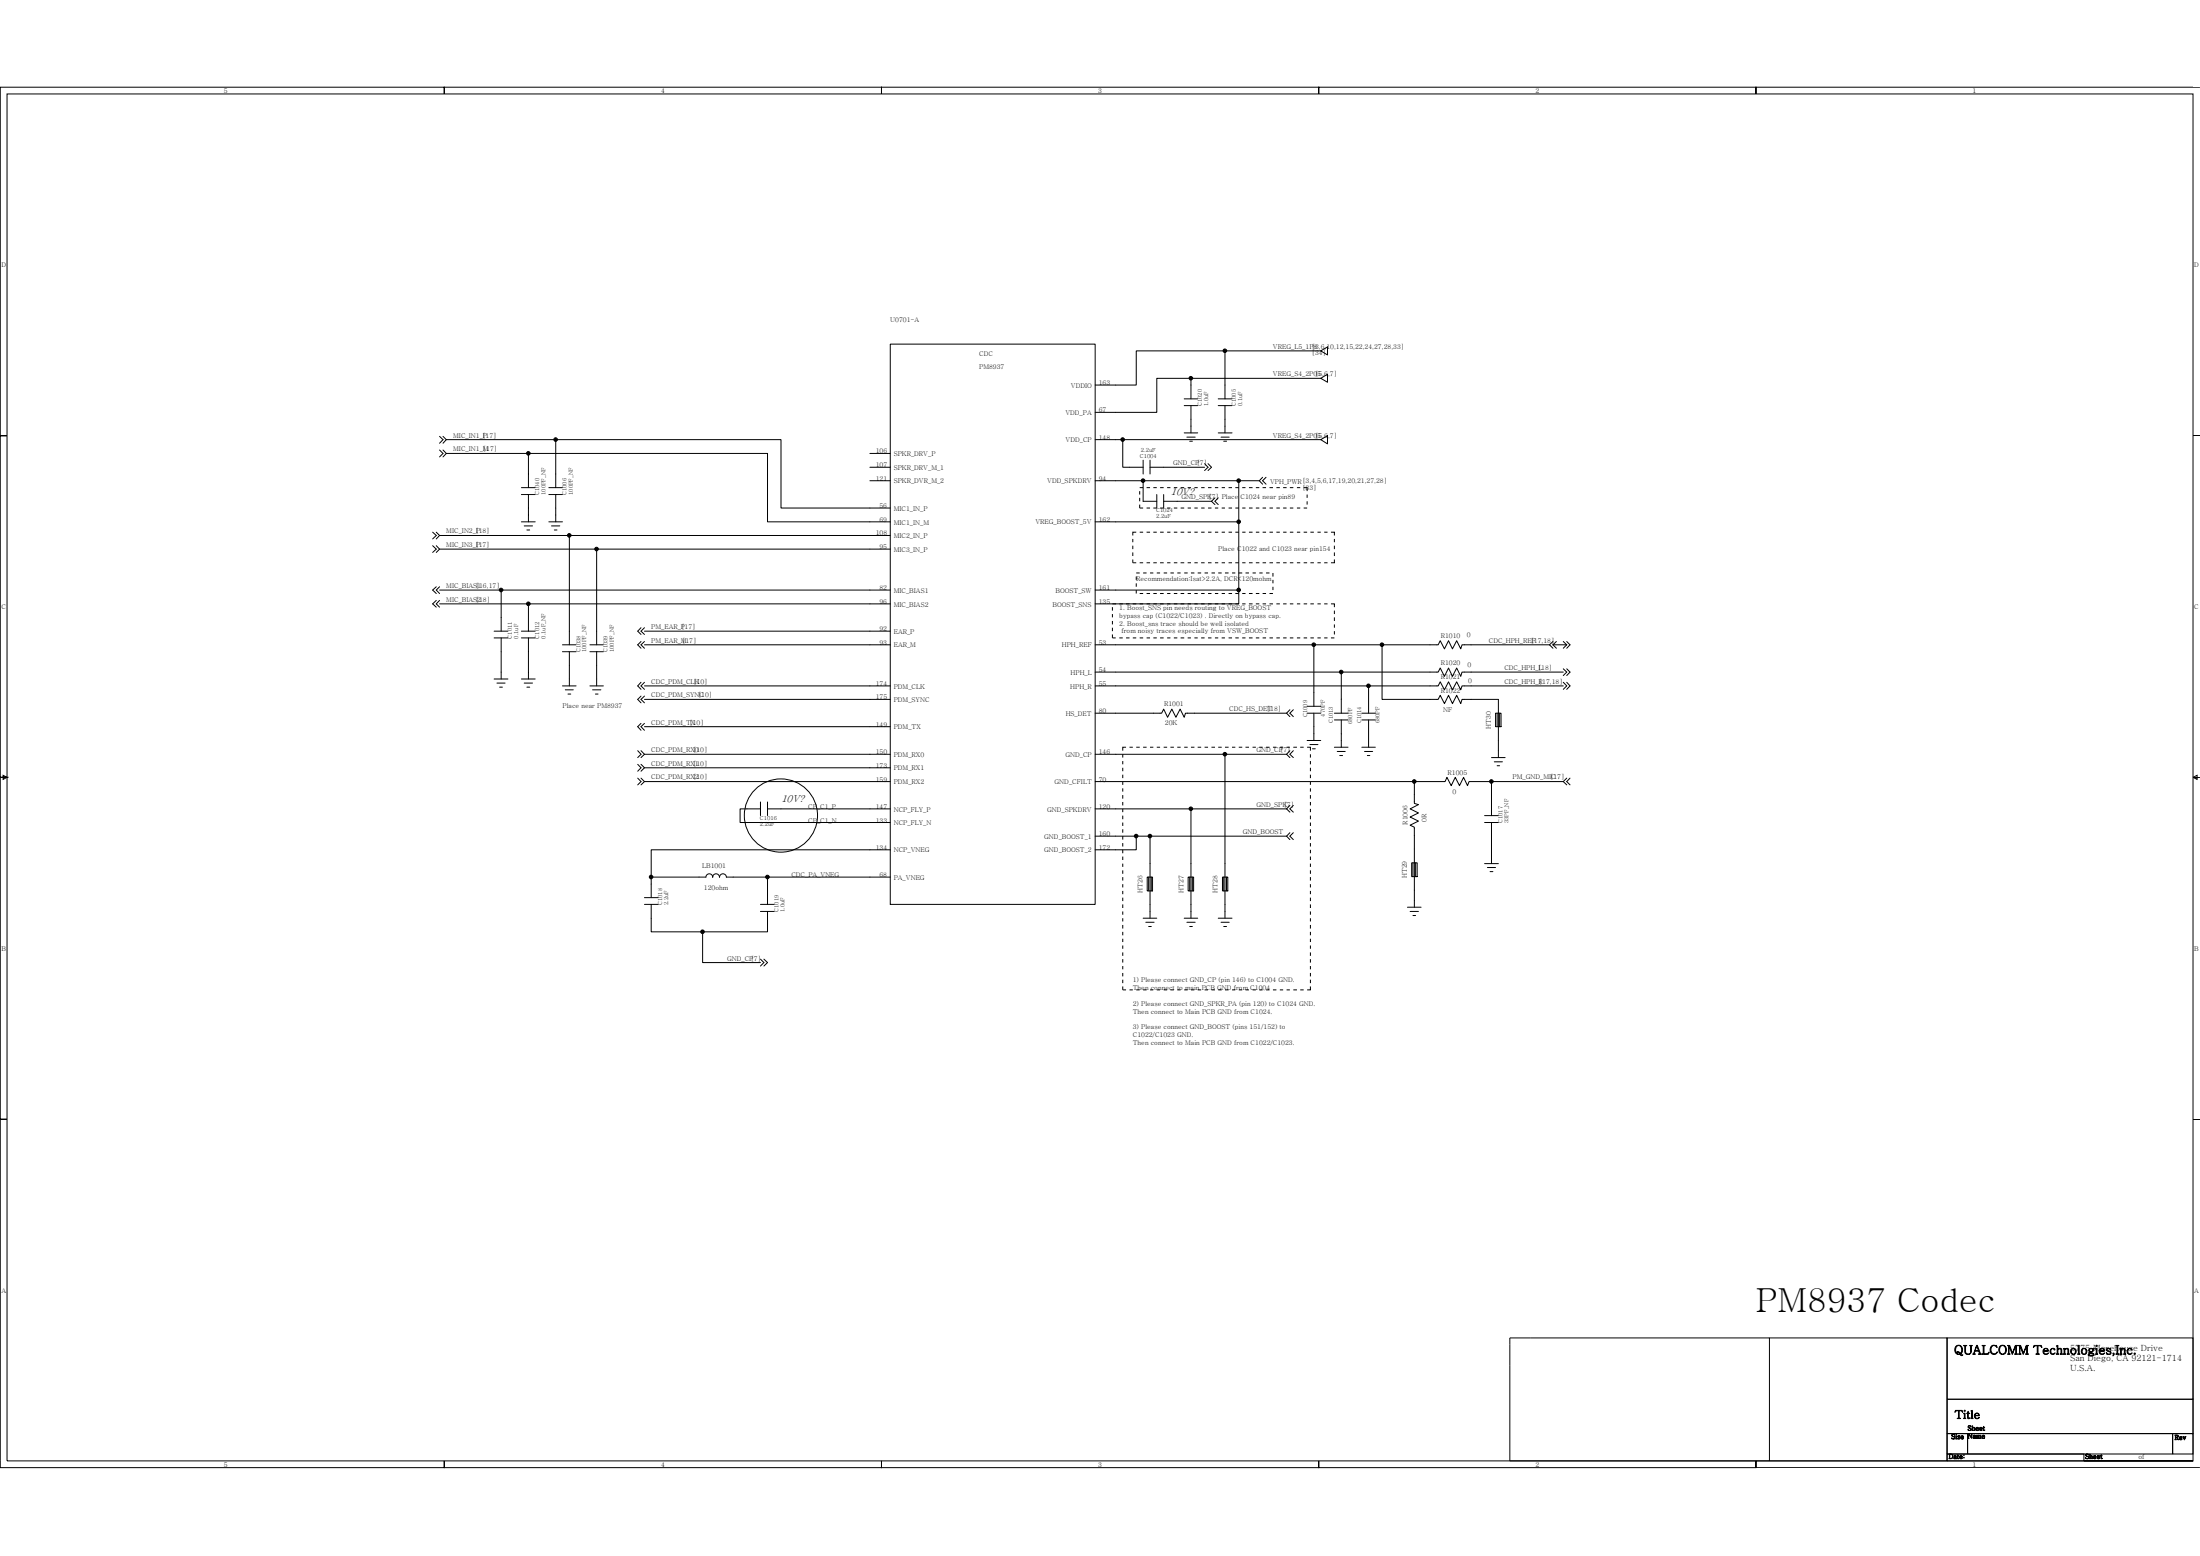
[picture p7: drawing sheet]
<svg xmlns="http://www.w3.org/2000/svg" width="297mm" height="210mm" viewBox="0 0 297 210" stroke-linecap="round" stroke-linejoin="round" font-family="sans-serif">
<g fill="none" stroke="#000" stroke-width=".14">
<path d="M.9 12.7h295.2v184.4h-295.2zM297 11.8h-59.9v.9v-.9h-59v.9v-.9h-59.1v.9v-.9h-59v.9v-.9h-60v47h.9h-.9v46.1h.9l-.5 .3v-.6l.5 .3h-.9v46.1h.9h-.9v46.1v1h60v-1v1h59v-1v1h59.1v-1v1h59v-1v1h59.9M59.3 58.9l.5 .4-.5 .5M59.8 58.9l.5 .4M60.3 59.3l-.5 .5M60.3 59.3h14.7M75 59.3h30.4v9.3h14.8M75 59.3v6.5M120.2 46.4h27.7v75.6h-27.7zM151.6 59.3v3.8h2.7M159.9 58.4h1.8M159.9 54.7h1.8"/>
<path d="M159.9 53.8h1.8M160.2 59h1.2M160.6 59.5h.4M160.8 54.7v3.7M160.8 51.1v2.7M164.5 58.4h1.8M164.5 54.7h1.8M164.5 53.8h1.8M164.9 59h1.1M165.2 59.5h.4M165.4 54.7v3.7M165.4 47.3h-12v4.7h-5.5"/>
<path d="M165.4 47.3v6.5M165.4 47.3h12.9M178.3 59.3l.9-.5v1.1zM178.3 47.3l.9-.5v1.1zM178.3 51.1l.9-.6v1.1zM178.3 51.1h-22.1v4.5h-8.3M178.3 59.3h-30.4M297 58.8h-.9h.9M58.4 73.6l.5 .5-.5 .4M58.4 71.8l.5 .5-.5 .4M58.9 73.6l.4 .5M58.9 71.8l.4 .5"/>
<path d="M58.9 79.2l-.5 .4 .5 .5M59.3 74.1l-.4 .4M59.3 60.7l.5 .5-.5 .5M59.3 72.3l-.4 .4M59.3 79.2l-.4 .4 .4 .5M59.3 79.6h8.4M59.3 72.3h60.9M59.3 74.1h21.3v12.9M59.8 60.7l.5 .5M60.3 61.2l-.5 .5M60.3 61.2h11M70.4 70.4h1.9"/>
<path d="M70.4 65.8h1.9M70.4 66.7h1.9M70.8 71h1.1M71.1 71.5h.4M71.3 66.7v3.7M71.3 61.2h32.3v9.2h16.6M71.3 61.2v4.6M74.1 70.4h1.8M74.1 65.8h1.8M74.1 66.7h1.8M74.5 71h1.1M74.8 71.5h.4"/>
<path d="M75 66.7v3.7M76.9 72.3v14.7M80.6 74.1h39.6M117.5 64.9h2.7M117.5 61.2h2.7M117.5 63.1h2.7M120.2 79.6h-52.5v5.6M147.9 70.4h19.4v9.2M147.9 79.6h19.4v1.9h-19.4M152.9 72.7v.5M152.9 73.6v.5M152.9 74.5v.5"/>
<path d="M152.9 75.5v.4h.5M153.4 71.8h-.5v.5M153.4 77.8v.5M153.4 78.7v.5M153.4 79.6v.5M153.4 77.3h.5M153.9 66.3v.4M153.9 67.2v.4M153.9 68.1v.5h.4M153.9 65.8h.4M153.9 75.9h.4M153.9 71.8h.4"/>
<path d="M154.3 62.1v1.9M154.3 77.3h.5M154.3 64.9v2.7h1.9M154.8 68.6h.5M154.8 65.8h.5M154.8 75.9h.5M154.8 71.8h.5M155.3 62.1v1.9M155.3 77.3h.4M155.7 65.8h.5M155.7 75.9h.5M155.7 71.8h.5"/>
<path d="M156.2 66.7v1.9h-.5M156.2 77.3h.4M156.6 65.8h.5M156.6 75.9h.5M156.6 71.8h.5M157.1 67.6h6.5M157.1 66.7v1.9h-.5M157.1 77.3h.5M157.6 68.6h.4M157.6 65.8h.4M157.6 75.9h.4M157.6 71.8h.4"/>
<path d="M158 77.3h.5M158.5 65.8h.5M158.5 68.6h.5M158.5 75.9h.5M158.5 71.8h.5M159 77.3h.4M159.4 65.8h.5M159.4 68.6h.5M159.4 71.8h.5M159.4 75.9h.5M159.9 77.3h.5M160.4 65.8h.4"/>
<path d="M160.4 68.6h.4M160.4 75.9h.4M160.4 71.8h.4M160.8 77.3h.5M161.3 65.8h.4M161.3 68.6h.4M161.3 75.9h.4M161.3 71.8h.4M161.7 77.3h.5M162.2 65.8h.4M162.2 68.6h.4M162.2 71.8h.4"/>
<path d="M162.2 75.9h.4M162.6 62.6l.5 .5-.5 .4M162.6 77.3h.5M162.6 63.1h-7.3M163.1 65.8h.5M163.1 68.6h.5M163.1 62.6l.5 .5-.5 .4M163.1 71.8h.5M163.1 75.9h.5M163.6 67.6l.4 .5M163.6 77.3h.4M164 67.2l-.4 .4"/>
<path d="M164 65.8h.5M164 68.6h.5M164 75.9h.5M164 71.8h.5M164.5 67.2l-.5 .4 .5 .5M164.5 77.3h.4M164.9 65.8h.5M164.9 68.6h.5M164.9 75.9h.5M164.9 71.8h.5M165.4 77.3h.5M165.9 65.8h.4"/>
<path d="M165.9 68.6h.4M165.9 75.9h.4M165.9 71.8h.4M166.3 77.3h.5M166.8 65.8h.5M166.8 68.6h.5M166.8 75.9h.5M166.8 71.8h.5M167.3 77.3h.4M167.3 64.9v5.5M167.7 68.6h.5M167.7 65.8h.5"/>
<path d="M167.7 75.9h.5M167.7 71.8h.5M168.2 77.3h.4M168.6 65.8h.5M168.6 68.6h.5M168.6 75.9h.5M168.6 71.8h.5M169.1 77.3h.5M169.6 68.6h.4M169.6 65.8h.4M169.6 75.9h.4M169.6 71.8h.4"/>
<path d="M170 64.9l.5 .4M170 77.3h.5M170 64.9h-22.1M170.5 64.4l-.5 .5M170.5 68.6h.4M170.5 65.8h.4M170.5 75.9h.4M170.5 71.8h.4M170.9 64.4l-.4 .5 .4 .4M170.9 77.3h.5M171.4 68.6h.5M171.4 65.8h.5"/>
<path d="M171.4 75.9h.5M171.4 71.8h.5M171.9 77.3v.5M171.9 78.3v.4M171.9 79.2v.4M172.3 68.6h.5M172.3 65.8h.5M172.3 75.9h.5M172.3 71.8h.5M173.2 68.6h.5M173.2 65.8h.5M173.2 75.9h.5"/>
<path d="M173.2 71.8h.5M174.2 68.6h.4M174.2 65.8h.4M174.2 75.9h.4M174.2 71.8h.4M175.1 68.6h.5M175.1 65.8h.5M175.1 75.9h.5M175.1 71.8h.5M176 65.8h.5v.5M176 68.6h.5M176 75.9h.5"/>
<path d="M176 71.8h.5M176.5 66.7v.5M176.5 67.6v.5M176.9 75.9h.5M176.9 71.8h.5M177.9 75.9h.4M177.9 71.8h.4M178.8 75.9h.4M178.8 71.8h.4M179.7 71.8h.5v.5M180.2 75.5v.4h-.5M180.2 72.7v.5"/>
<path d="M180.2 73.6v.5M180.2 74.5v.5M58.9 81l-.5 .5 .5 .4M59.3 81l-.4 .5 .4 .4M59.3 81.5h60.9M66.7 91.6h1.9M66.7 86.1h1.9M66.7 85.2h1.9M67.1 92.2h1.1M67.5 92.7h.3M67.7 86.1v5.5M70.4 91.6h1.9"/>
<path d="M70.4 86.1h1.9M70.4 85.2h1.9M70.8 92.2h1.1M71.1 92.7h.4M71.3 86.1v5.5M71.3 81.5v3.7M75.9 92.6h1.9M75.9 87h1.9M75.9 87.9h1.9M76.3 93.1h1.1M76.7 93.7h.4M76.9 87.9v4.7"/>
<path d="M79.6 92.6h1.9M79.6 87h1.9M79.6 87.9h1.9M80 93.1h1.1M80.4 93.7h.3M80.6 87.9v4.7M86.5 92.1l-.4 .5 .4 .4M86.5 86.6l-.4 .4 .4 .5M86.5 84.7l-.4 .5 .4 .4M86.5 97.6l-.4 .5 .4 .5M86.5 93.9l-.4 .5 .4 .4M87 92.1l-.5 .5 .5 .4"/>
<path d="M87 86.6l-.5 .4 .5 .5M87 84.7l-.5 .5 .5 .4M87 97.6l-.5 .5 .5 .5M87 93.9l-.5 .5 .5 .4M87 92.6h33.2M87 94.4h33.2M87 98.1h33.2M87 87h33.2M87 85.2h33.2M150.2 81.9v.5M150.2 82.9v.4M150.2 83.8v.5"/>
<path d="M150.2 84.7v.5M150.2 85.6v.5h.4M151.1 81.5h.5M151.1 86.1h.5M152 86.1h.5M152 81.5h.5M152.9 86.1h.5M152.9 81.5h.5M153.9 86.1h.4M153.9 81.5h.4M153.9 80.1h.4M154.8 86.1h.5"/>
<path d="M154.8 81.5h.5M154.8 80.1h.5M155.7 86.1h.5M155.7 81.5h.5M155.7 80.1h.5M156.6 86.1h.5M156.6 81.5h.5M156.6 80.1h.5M157.6 86.1h.4M157.6 81.5h.4M157.6 80.1h.4M158.5 86.1h.5"/>
<path d="M158.5 81.5h.5M158.5 80.1h.5M159.4 81.5h.5M159.4 86.1h.5M159.4 80.1h.5M160.4 86.1h.4M160.4 81.5h.4M160.4 80.1h.4M161.3 86.1h.4M161.3 81.5h.4M161.3 80.1h.4M162.2 81.5h.4"/>
<path d="M162.2 86.1h.4M162.2 80.1h.4M163.1 81.5h.5M163.1 86.1h.5M163.1 80.1h.5M164 86.1h.5M164 81.5h.5M164 80.1h.5M164.9 86.1h.5M164.9 81.5h.5M164.9 80.1h.5M165.9 86.1h.4"/>
<path d="M165.9 81.5h.4M165.9 80.1h.4M166.8 86.1h.5M166.8 81.5h.5M166.8 80.1h.5M167.7 86.1h.5M167.7 81.5h.5M167.7 80.1h.5M168.6 86.1h.5M168.6 81.5h.5M168.6 80.1h.5M169.6 86.1h.4"/>
<path d="M169.6 81.5h.4M169.6 80.1h.4M170.5 86.1h.4M170.5 81.5h.4M170.5 80.1h.4M171.4 86.1h.5M171.4 81.5h.5M171.4 80.1h.5M172.3 86.1h.5M172.3 81.5h.5M173.2 86.1h.5M173.2 81.5h.5"/>
<path d="M173.7 96.2l.5 .5M173.7 96.2h-13.6l-.2 .6-.6-1.1-.5 1.1-.6-1.1-.6 1.1-.5-1.1-.3 .5h-8.9M174.2 86.1h.4M174.2 81.5h.4M174.2 95.8l-.5 .4M174.6 95.8l-.4 .4 .4 .5M175.1 86.1h.5M175.1 81.5h.5M176 86.1h.5M176 81.5h.5M176.5 99.9h1.8M176.5 96.2h1.8"/>
<path d="M176.5 95.3h1.8M176.9 86.1h.5M176.9 81.5h.5M177.4 96.2v3.7M177.4 87v8.3M177.9 86.1h.4M177.9 81.5h.4M178.8 86.1h.4M178.8 81.5h.4M179.7 81.5h.5v.4M179.7 86.1h.5M180.2 82.4v.5"/>
<path d="M180.2 83.3v.5M180.2 84.3v.4M180.2 85.2v.4M180.2 96.2h1.8M180.2 97.2h1.8M181.1 97.2v3.6M181.1 90.7v5.5M183.9 96.2h1.8M183.9 97.2h1.8M184.8 97.2v3.6M184.8 92.6v3.6M186.6 87h7.6l.3-.5 .5 1.1 .6-1.1 .5 1.1 .6-1.1 .5 1.1 .2-.6h11.8"/>
<path d="M186.6 87v7.4h7.6l.3-.6 .5 1.2 .6-1.2 .5 1.2 .6-1.2 .5 1.2 .2-.6h4.9v7.8M186.6 87h-38.7M201.9 96.2h.8v1.9h-.8zM202.1 96.2v1.9M202.3 98.1h.1M202.5 96.2v1.9M209.2 87l.5 .5M209.7 86.6l-.5 .4M209.7 87l.4 .5M209.7 87h1.8M210.1 86.6l-.4 .4M211.1 86.6l.4 .4"/>
<path d="M211.1 90.3l.4 .4-.4 .5M211.1 92.1l.4 .5-.4 .4M211.1 90.7h-13.7l-.2 .6-.5-1.2-.6 1.2-.5-1.2-.6 1.2-.5-1.2-.3 .6h-46.3M211.1 92.6h-13.7l-.2 .5-.5-1.1-.6 1.1-.5-1.1-.6 1.1-.5-1.1-.3 .6h-46.3M211.5 87l-.4 .5M211.5 86.6l.5 .4-.5 .5M211.5 90.3l.5 .4-.5 .5M211.5 92.1l.5 .5-.5 .4M86.1 105l.4 .5-.4 .4M86.1 103.1l.4 .5-.4 .5M86.1 101.3l.4 .5-.4 .4M86.5 105l.5 .5"/>
<path d="M86.5 103.1l.5 .5M86.5 101.3l.5 .5M87 105.5l-.5 .4M87 103.6l-.5 .5M87 101.8l-.5 .4M87 101.8h33.2M87 103.6h33.2M87 105.5h33.2M87.9 118.4v2.7M96.2 118.4a.46 .46 0 0 1 .5-.5 .46 .46 0 0 1 .4 .5 .47 .47 0 0 1 .5-.5 .47 .47 0 0 1 .5 .5M98.1 118.4h22.1M102.7 109.2h-2.8v1.8h20.3"/>
<path d="M102.7 108.2v1.9M103.6 109.2h16.6M103.6 108.2v1.9M103.6 118.4v3.6M120.2 114.7h-32.3v3.7h7.4a.44 .44 0 0 1 .5-.5 .44 .44 0 0 1 .4 .5M147.9 112.8h5.5v1.9h-5.5M151.6 101.8v.4M151.6 102.7v.4M151.6 103.6v.5M151.6 104.5v.5M151.6 105.5v.4M151.6 106.4v.4"/>
<path d="M151.6 107.3v.5M151.6 108.2v.5M151.6 109.2v.4M151.6 110.1v.5M151.6 111v.5M151.6 111.9v.5M151.6 112.8v.5M151.6 113.8v.4M151.6 114.7v.4M151.6 115.6v.5M151.6 116.5v.5M151.6 117.5v.4"/>
<path d="M151.6 118.4v.4M151.6 119.3v.5M152 100.8h-.4v.5M152.5 100.8h.4M153.4 100.8h.5M153.4 112.8h20.3M154.3 100.8h.5M154.9 118.4h.7v1.8h-.7zM155.1 118.4v1.8M155.3 100.8h.4M155.3 112.8v11.1M155.4 118.4v1.8"/>
<path d="M156.2 100.8h.4M157.1 100.8h.5M158 100.8h.5M159 100.8h.4M159.9 100.8h.5M160.4 118.4h.8v1.8h-.8zM160.6 118.4v1.8M160.8 100.8h.5M160.8 109.2h-12.9M161 118.4v1.8M161.7 100.8h.5M162.6 100.8h.5"/>
<path d="M163.6 100.8h.4M164.5 100.8h.4M165.1 118.4h.7v1.8h-.7zM165.2 118.4v1.8M165.4 100.8h.5M165.4 101.8h-17.5M165.6 118.4v1.8M166.3 100.8h.5M167.3 100.8h.4M168.2 100.8h.4M169.1 100.8h.5M170 100.8h.5"/>
<path d="M170.9 100.8h.5M171.9 100.8h.4M172.8 100.8h.4M173.7 101.8l.5 .4M173.7 112.8l.5 .5M173.7 109.2l.5 .4M173.7 100.8h.5M173.7 109.2h-12.9v14.7M173.7 101.8h-8.3v22.1M174.2 101.3l-.5 .5M174.2 112.4l-.5 .4M174.2 108.7l-.5 .5"/>
<path d="M174.6 101.3l-.4 .5 .4 .4M174.6 112.4l-.4 .4 .4 .5M174.6 108.7l-.4 .5 .4 .4M174.6 100.8h.5M175.6 100.8h.4M176.5 100.8h.4v.5M176.9 100.5h1M176.9 101.8v.4M176.9 102.7v.4M176.9 103.6v.5M176.9 104.5v.5M176.9 105.5v.4"/>
<path d="M176.9 106.4v.4M176.9 107.3v.5M176.9 108.2v.5M176.9 109.2v.4M176.9 110.1v.5M176.9 111v.5M176.9 111.9v.5M176.9 112.8v.5M176.9 113.8v.4M176.9 114.7v.4M176.9 115.6v.5M176.9 116.5v.5"/>
<path d="M176.9 117.5v.4M176.9 118.4v.4M176.9 119.3v.5M177.2 101h.4M180.2 100.8h1.8M180.5 101.4h1.1M180.9 102h.4M183.9 100.8h1.8M184.2 101.4h1.1M184.6 102h.4M190.6 116.4h.7v1.9h-.7zM190.8 116.4v1.9"/>
<path d="M191 118.3h.1M191 105.5v2.9l.5 .2-1.1 .6 1.1 .5-1.1 .6 1.1 .5-1.1 .6 .6 .2v10.8M191.1 116.4v1.9M200.4 111h1.9M200.4 110.1h1.9M200.4 116.5h1.9M200.8 117.1h1.1M201.2 117.6h.4M201.4 102.2h1.8M201.4 111v5.5M201.4 105.5v4.6M201.8 102.8h1.1"/>
<path d="M202.1 103.3h.4M211.1 105.5l.4 .4M211.1 105.5h-12.8l-.2 .5-.5-1.1-.5 1.1-.6-1.1-.6 1.1-.5-1.1-.3 .6h-47.2M211.5 105l-.4 .5M212 105l-.5 .5 .5 .4M296.1 104.9l.5-.3v.6zM296.1 104.9h.9M87 122h1.9M87 121.1h1.9M87.9 122v3.8h7M94.9 125.8v4.1h7.8M102.7 129.4l.4 .5-.4 .5"/>
<path d="M102.7 122h1.8M102.7 123h1.8M103.1 129.4l.5 .5-.5 .5M103.6 123v2.8h-8.7M151.6 120.2v.5M151.6 121.1v.5M151.6 122v.5M151.6 123v.4M151.6 123.9v.5M151.6 124.8v.5M151.6 125.8v.4M151.6 126.7v.4"/>
<path d="M151.6 127.6v.4M151.6 128.5v.5M151.6 129.4v.5M151.6 130.4v.4M151.6 131.3v.5M151.6 132.2v.5M151.6 133.1v.5h.4M152.5 133.6h.4M153.4 133.6h.5M154.3 123.9h1.9M154.3 133.6h.5M154.7 124.5h1.1"/>
<path d="M155.1 125h.3M155.3 120.2h.1M155.3 133.6h.4M156.2 133.6h.4M157.1 133.6h.5M158 133.6h.5M159 133.6h.4M159.9 123.9h1.8M159.9 133.6h.5M160.2 124.5h1.2M160.6 125h.4M160.8 120.2h.1"/>
<path d="M160.8 133.6h.5M161.7 133.6h.5M162.6 133.6h.5M163.6 133.6h.4M164.5 123.9h1.8M164.5 133.6h.4M164.9 124.5h1.1M165.2 125h.4M165.4 120.2h.1M165.4 133.6h.5M166.3 133.6h.5M167.3 133.6h.4"/>
<path d="M168.2 133.6h.4M169.1 133.6h.5M170 133.6h.5M170.9 133.6h.5M171.9 133.6h.4M172.8 133.6h.4M173.7 133.6h.5M174.6 133.6h.5M175.6 133.6h.4M176.9 133.1v.5h-.4M176.9 120.2v.5M176.9 121.1v.5"/>
<path d="M176.9 122v.5M176.9 123v.4M176.9 123.9v.5M176.9 124.8v.5M176.9 125.8v.4M176.9 126.7v.4M176.9 127.6v.4M176.9 128.5v.5M176.9 129.4v.5M176.9 130.4v.4M176.9 131.3v.5M176.9 132.2v.5"/>
<path d="M190 122.4h1.9M190.4 123h1.1M190.8 123.5h.3M297 151h-.9h.9M238.9 180.6h24v16.5h-24zM238.9 180.6h-35v16.5h35M262.9 180.6h33.2v8.2h-33.2zM262.9 188.8h33.2v4.7h-33.2zM262.9 193.5h2.8v2.7h-2.8zM262.9 196.2h18.5v.9h-18.5zM265.7 193.5h27.6v2.7h-27.6zM281.4 197.1h14.7z"/>
<path d="M293.3 193.5h2.8v2.7h-2.8z"/>
<circle cx="105.4" cy="110.1" r="4.9"/>
</g>
<g fill="#000" stroke="#000" stroke-width=".14">
<circle cx="75" cy="59.3" r=".24"/>
<circle cx="151.6" cy="59.3" r=".24"/>
<circle cx="160.8" cy="51" r=".24"/>
<circle cx="165.4" cy="47.3" r=".24"/>
<circle cx="67.7" cy="79.6" r=".24"/>
<circle cx="71.3" cy="61.2" r=".24"/>
<circle cx="76.9" cy="72.3" r=".24"/>
<circle cx="80.5" cy="74.1" r=".24"/>
<circle cx="154.3" cy="64.9" r=".24"/>
<circle cx="167.2" cy="64.9" r=".24"/>
<circle cx="167.2" cy="70.4" r=".24"/>
<circle cx="167.2" cy="79.6" r=".24"/>
<circle cx="71.3" cy="81.5" r=".24"/>
<circle cx="177.4" cy="87" r=".24"/>
<circle cx="181.1" cy="90.7" r=".24"/>
<circle cx="184.8" cy="92.5" r=".24"/>
<circle cx="186.6" cy="87" r=".24"/>
<circle cx="87.9" cy="118.4" r=".24"/>
<circle cx="103.6" cy="118.4" r=".24"/>
<circle cx="153.4" cy="112.8" r=".24"/>
<circle cx="155.3" cy="112.8" r=".24"/>
<circle cx="160.8" cy="109.1" r=".24"/>
<circle cx="165.4" cy="101.8" r=".24"/>
<circle cx="191" cy="105.5" r=".24"/>
<circle cx="201.4" cy="105.5" r=".24"/>
<circle cx="94.9" cy="125.7" r=".24"/>
</g>
<text font-size="4.5" x="237.1" y="177">PM8937 Codec</text>
<text font-size="1.7" x="263.8" y="182.8">QUALCOMM Technologies,Inc.</text>
<text font-size="1.5" x="263.9" y="191.4">Title</text>
<g font-size="1.3">
<text x="158" y="66.7">10V?</text>
<text x="105.4" y="108.2">10V?</text>
</g>
<g font-size="1.1">
<text x="279.5" y="185">U.S.A.</text>
<text x="279.5" y="183.7">San Diego, CA 92121-1714</text>
<text x="279.5" y="182.3">5775 Morehouse Drive</text>
</g>
<g font-size=".9">
<text x="30.2" y="12.6">5</text>
<text x="89.3" y="12.6">4</text>
<text x="148.3" y="12.6">3</text>
<text x="207.3" y="12.6">2</text>
<text x="266.3" y="12.6">1</text>
<text x=".2" y="36.1">D</text>
<text x="296.2" y="36.1">D</text>
<text x="120.2" y="43.4">U0701-A</text>
<text x="171.9" y="47.1">VREG_L5_1P8</text>
<text x="177.1" y="47.1">[3,6,10,12,15,22,24,27,28,33]</text>
<text x="177.1" y="48">[34]</text>
<text x="132.2" y="48">CDC</text>
<text x="132.2" y="49.8">PM8937</text>
<text x="144.6" y="52.3">VDDIO</text>
<text x="148.4" y="52">163</text>
<text x="171.9" y="50.8">VREG_S4_2P05</text>
<text x="177.6" y="50.8">[5,6,7]</text>
<text x="61.2" y="59.1">MIC_IN1_P</text>
<text x="65.1" y="59.1">[17]</text>
<text x="143.8" y="56">VDD_PA</text>
<text x="143.9" y="59.7">VDD_CP</text>
<text x="148.4" y="55.6">67</text>
<text x="148.4" y="59.3">148</text>
<text x="171.9" y="59.1">VREG_S4_2P05</text>
<text x="177.6" y="59.1">[5,6,7]</text>
<text x="61.2" y="60.9">MIC_IN1_M</text>
<text x="65.2" y="60.9">[17]</text>
<text x="118.2" y="61.2">106</text>
<text x="118.2" y="63.1">107</text>
<text x="118.2" y="64.9">121</text>
<text x="120.7" y="61.6">SPKR_DRV_P</text>
<text x="120.7" y="63.4">SPKR_DRV_M_1</text>
<text x="120.7" y="65.2">SPKR_DVR_M_2</text>
<text x="141.4" y="65.2">VDD_SPKDRV</text>
<text x="148.4" y="64.9">94</text>
<text x="158.4" y="62.8">GND_CP[7]</text>
<text x="171.5" y="65.3">VPH_PWR[3,4,5,6,17,19,20,21,27,28]</text>
<text x="60.3" y="72">MIC_IN2_P</text>
<text x="64.2" y="72">[18]</text>
<text x="118.7" y="70.4">69</text>
<text x="118.7" y="68.6">56</text>
<text x="120.7" y="70.8">MIC1_IN_M</text>
<text x="120.7" y="68.9">MIC1_IN_P</text>
<text x="139.8" y="70.8">VREG_BOOST_5V</text>
<text x="148.4" y="70.4">162</text>
<text x="159.5" y="67.4">GND_SPK</text>
<text x="163.2" y="67.4">[7] Place C1024 near pin89</text>
<text x="175.8" y="66.1">[33]</text>
<text x="60.3" y="73.8">MIC_IN3_P</text>
<text x="64.2" y="73.8">[17]</text>
<text x="118.2" y="72.3">108</text>
<text x="118.7" y="74.1">95</text>
<text x="120.7" y="72.6">MIC2_IN_P</text>
<text x="120.7" y="74.5">MIC3_IN_P</text>
<text x="164.5" y="74.3">Place C1022 and C1023 near pin154</text>
<text x=".2" y="82.2">C</text>
<text x="60.3" y="81.2">MIC_BIAS2</text>
<text x="60.3" y="79.4">MIC_BIAS1</text>
<text x="64.3" y="81.2">[18]</text>
<text x="64.3" y="79.4">[16,17]</text>
<text x="118.7" y="79.6">82</text>
<text x="118.7" y="81.5">96</text>
<text x="120.7" y="80">MIC_BIAS1</text>
<text x="120.7" y="81.9">MIC_BIAS2</text>
<text x="142.1" y="81.9">BOOST_SNS</text>
<text x="142.5" y="80">BOOST_SW</text>
<text x="148.4" y="81.5">135</text>
<text x="148.4" y="79.6">161</text>
<text x="151.1" y="82.3">1. Boost_SNS pin needs routing to VREG_BOOST</text>
<text x="151.1" y="83.4">bypass cap (C1022/C1023) . Directly on bypass cap.</text>
<text x="153.4" y="78.4">Recommendation:Isat&gt;2.2A, DCR&lt;120mohm</text>
<text x="296.2" y="82.2">C</text>
<text x="87.9" y="86.7">PM_EAR_M</text>
<text x="87.9" y="84.9">PM_EAR_P</text>
<text x="92" y="84.9">[17]</text>
<text x="92.1" y="86.7">[17]</text>
<text x="118.7" y="87">93</text>
<text x="118.7" y="85.2">92</text>
<text x="120.7" y="87.4">EAR_M</text>
<text x="120.7" y="85.5">EAR_P</text>
<text x="143.4" y="87.4">HPH_REF</text>
<text x="148.4" y="87">53</text>
<text x="151.1" y="84.4">2. Boost_sns trace should be well isolated</text>
<text x="151.4" y="85.5">from noisy traces especially from VSW_BOOST</text>
<text x="194.5" y="86.1">R1010</text>
<text x="194.5" y="89.8">R1020</text>
<text x="198" y="86">0</text>
<text x="198.1" y="90">0</text>
<text x="201" y="86.7">CDC_HPH_REF</text>
<text x="206.7" y="86.7">[17,18]</text>
<text x="75.9" y="95.5">Place near PM8937</text>
<text x="87.9" y="92.3">CDC_PDM_CLK</text>
<text x="87.9" y="94.1">CDC_PDM_SYNC</text>
<text x="93.6" y="92.3">[10]</text>
<text x="94.3" y="94.1">[10]</text>
<text x="118.2" y="92.6">174</text>
<text x="118.2" y="94.4">175</text>
<text x="120.7" y="92.9">PDM_CLK</text>
<text x="120.7" y="94.7">PDM_SYNC</text>
<text x="144.5" y="92.9">HPH_R</text>
<text x="144.5" y="91.1">HPH_L</text>
<text x="148.4" y="90.7">54</text>
<text x="148.4" y="92.6">55</text>
<text x="157.2" y="95.3">R1001</text>
<text x="166" y="96">CDC_HS_DET</text>
<text x="171.1" y="96">[18]</text>
<text x="194.5" y="91.6">R1021</text>
<text x="194.5" y="93.5">R1022</text>
<text x="198.2" y="92.2">0</text>
<text x="203.1" y="90.4">CDC_HPH_L</text>
<text x="203.1" y="92.3">CDC_HPH_R</text>
<text x="207.7" y="90.4">[18]</text>
<text x="207.8" y="92.3">[17,18]</text>
<text x="87.9" y="97.8">CDC_PDM_TX</text>
<text x="87.9" y="101.5">CDC_PDM_RX0</text>
<text x="93.1" y="97.8">[10]</text>
<text x="93.6" y="101.5">[10]</text>
<text x="118.2" y="98.1">149</text>
<text x="118.2" y="101.8">150</text>
<text x="120.7" y="98.4">PDM_TX</text>
<text x="143.9" y="96.6">HS_DET</text>
<text x="148.4" y="96.2">80</text>
<text x="148.4" y="101.8">146</text>
<text x="157.3" y="97.9">20K</text>
<text x="169.6" y="101.5">GND_CP[7]</text>
<text x="194.9" y="96.1">NF</text>
<text x="201.3" y="98.3" transform="rotate(-90 201.3 98.3)">HT30</text>
<text x="87.9" y="105.2">CDC_PDM_RX2</text>
<text x="87.9" y="103.3">CDC_PDM_RX1</text>
<text x="93.6" y="105.2">[10]</text>
<text x="93.6" y="103.3">[10]</text>
<text x="118.2" y="103.6">173</text>
<text x="118.2" y="105.5">159</text>
<text x="120.7" y="102.1">PDM_RX0</text>
<text x="120.7" y="104">PDM_RX1</text>
<text x="120.7" y="105.8">PDM_RX2</text>
<text x="142.4" y="105.8">GND_CFILT</text>
<text x="143.8" y="102.1">GND_CP</text>
<text x="148.4" y="105.5">70</text>
<text x="195.4" y="104.5">R1005</text>
<text x="196.1" y="107.1">0</text>
<text x="204.2" y="105.2">PM_GND_MIC</text>
<text x="209.3" y="105.2">[17]</text>
<text x="109.1" y="109.2">CP_C1_P</text>
<text x="109.1" y="111">CP_C1_N</text>
<text x="118.2" y="111">133</text>
<text x="118.2" y="109.2">147</text>
<text x="120.7" y="111.4">NCP_FLY_N</text>
<text x="120.7" y="109.5">NCP_FLY_P</text>
<text x="141" y="113.2">GND_BOOST_1</text>
<text x="141.4" y="109.5">GND_SPKDRV</text>
<text x="148.4" y="109.2">120</text>
<text x="148.4" y="112.8">160</text>
<text x="167.8" y="112.5">GND_BOOST</text>
<text x="169.6" y="108.9">GND_SPK</text>
<text x="173.3" y="108.9">[7]</text>
<text x="190" y="111.3" transform="rotate(-90 190 111.3)">R1006</text>
<text x="192.6" y="110.9" transform="rotate(-90 192.6 110.9)">0R</text>
<text x="94.8" y="117.2">LB1001</text>
<text x="106.8" y="118.4">CDC_PA_VNEG</text>
<text x="118.2" y="114.7">134</text>
<text x="118.7" y="118.4">68</text>
<text x="120.7" y="115">NCP_VNEG</text>
<text x="120.7" y="118.7">PA_VNEG</text>
<text x="141" y="115">GND_BOOST_2</text>
<text x="148.4" y="114.7">172</text>
<text x="189.9" y="118.5" transform="rotate(-90 189.9 118.5)">HT29</text>
<text x="95" y="120.1">120ohm</text>
<text x="154.3" y="120.5" transform="rotate(-90 154.3 120.5)">HT26</text>
<text x="159.8" y="120.5" transform="rotate(-90 159.8 120.5)">HT27</text>
<text x="164.4" y="120.5" transform="rotate(-90 164.4 120.5)">HT28</text>
<text x=".2" y="128.3">B</text>
<text x="98.2" y="129.6">GND_CP[7]</text>
<text x="296.2" y="128.3">B</text>
<text x="152.9" y="132.6">1) Please connect GND_CP (pin 146) to C1004 GND.</text>
<text x="152.9" y="133.6">Then connect to main PCB GND from C1004</text>
<text x="152.9" y="135.7">2) Please connect GND_SPKR_PA (pin 120) to C1024 GND.</text>
<text x="152.9" y="136.8">Then connect to Main PCB GND from C1024.</text>
<text x="152.9" y="138.9">3) Please connect GND_BOOST (pins 151/152) to</text>
<text x="152.9" y="139.9">C1022/C1023 GND.</text>
<text x="152.9" y="141">Then connect to Main PCB GND from C1022/C1023.</text>
<text x=".2" y="174.4">A</text>
<text x="296.2" y="174.4">A</text>
<text x="30.2" y="198">5</text>
<text x="89.3" y="198">4</text>
<text x="148.3" y="198">3</text>
<text x="207.3" y="198">2</text>
<text x="263.1" y="196.8">Date:</text>
<text x="263.5" y="194.2">Size Name</text>
<text x="265.7" y="193">Sheet</text>
<text x="266.3" y="198">1</text>
<text x="281.5" y="196.8">Sheet</text>
<text x="288.7" y="196.8">of</text>
<text x="293.6" y="194.3">Rev</text>
</g>
<g font-size=".7">
<text x="162.3" y="54.8" transform="rotate(-90 162.3 54.8)">C1020</text>
<text x="163.1" y="54.8" transform="rotate(-90 163.1 54.8)">1.0uF</text>
<text x="166.9" y="54.8" transform="rotate(-90 166.9 54.8)">C1005</text>
<text x="167.7" y="54.8" transform="rotate(-90 167.7 54.8)">0.1uF</text>
<text x="153.9" y="61.9">C1004</text>
<text x="154" y="61">2.2uF</text>
<text x="72.8" y="66.8" transform="rotate(-90 72.8 66.8)">C1040</text>
<text x="73.7" y="66.8" transform="rotate(-90 73.7 66.8)">100PF_NF</text>
<text x="76.5" y="66.8" transform="rotate(-90 76.5 66.8)">C1006</text>
<text x="77.3" y="66.8" transform="rotate(-90 77.3 66.8)">100PF_NF</text>
<text x="156.1" y="69.1">C1024</text>
<text x="156.1" y="70">2.2uF</text>
<text x="69.1" y="86.2" transform="rotate(-90 69.1 86.2)">C1011</text>
<text x="70" y="86.2" transform="rotate(-90 70 86.2)">0.1uF</text>
<text x="72.8" y="86.2" transform="rotate(-90 72.8 86.2)">C1012</text>
<text x="73.7" y="86.2" transform="rotate(-90 73.7 86.2)">0.1uF_NF</text>
<text x="78.4" y="88" transform="rotate(-90 78.4 88)">C1038</text>
<text x="79.2" y="88" transform="rotate(-90 79.2 88)">100PF_NF</text>
<text x="82" y="88" transform="rotate(-90 82 88)">C1039</text>
<text x="82.9" y="88" transform="rotate(-90 82.9 88)">100PF_NF</text>
<text x="176.5" y="96.8" transform="rotate(-90 176.5 96.8)">C1009</text>
<text x="178.9" y="96.7" transform="rotate(-90 178.9 96.7)">470PF</text>
<text x="180" y="97.6" transform="rotate(-90 180 97.6)">C1013</text>
<text x="182.6" y="97.7" transform="rotate(-90 182.6 97.7)">680PF</text>
<text x="183.8" y="97.6" transform="rotate(-90 183.8 97.6)">C1014</text>
<text x="186.3" y="97.6" transform="rotate(-90 186.3 97.6)">680PF</text>
<text x="102.6" y="110.6">C1016</text>
<text x="102.6" y="111.5">2.2uF</text>
<text x="202.9" y="111.1" transform="rotate(-90 202.9 111.1)">C1017</text>
<text x="203.7" y="111.1" transform="rotate(-90 203.7 111.1)">33PF_NF</text>
<text x="89.4" y="122.2" transform="rotate(-90 89.4 122.2)">C1018</text>
<text x="90.2" y="122.2" transform="rotate(-90 90.2 122.2)">2.2uF</text>
<text x="105.1" y="123.1" transform="rotate(-90 105.1 123.1)">C1019</text>
<text x="105.9" y="123.1" transform="rotate(-90 105.9 123.1)">1.0uF</text>
</g>
</svg>
